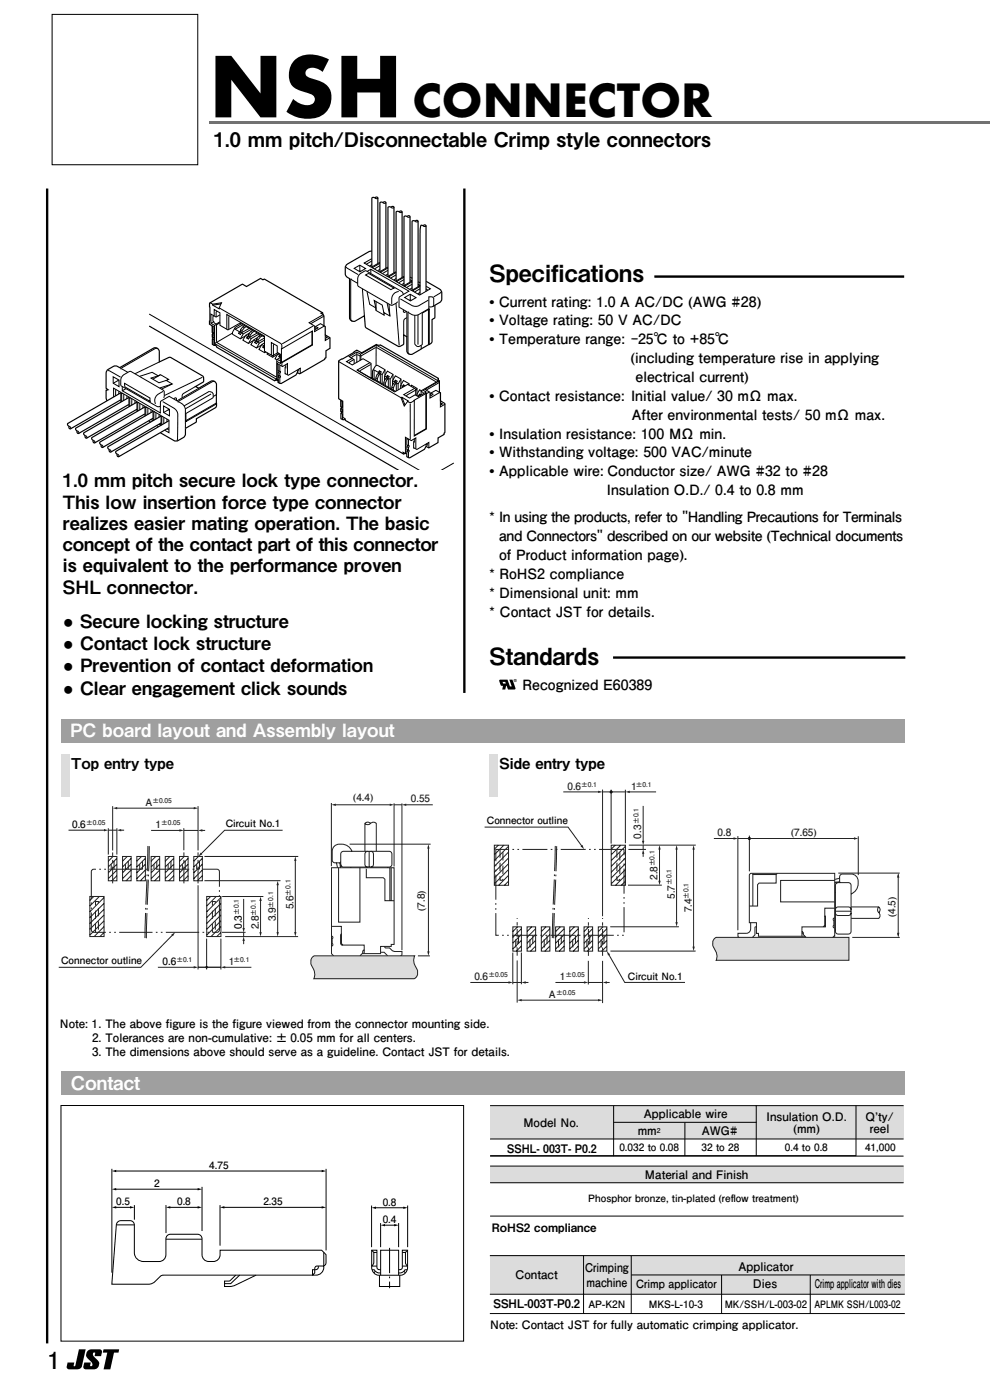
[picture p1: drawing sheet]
<svg xmlns="http://www.w3.org/2000/svg" width="210mm" height="297mm" viewBox="0 0 210 297" stroke-linecap="round" stroke-linejoin="round" font-family="sans-serif">
<path d="M210 25.7l.1 .6z" fill="#707070"/>
<g fill="none" stroke="#000" stroke-width=".21">
<path d="M12.9 234.5h85.4v50h-85.4zM23.7 248v22M24.5 248.4h43.9M24.5 252.3h17.6M24.5 256.1h3.2M24.7 259.8h3.8M28.5 255.7v3.1M35.2 255.7v5.9M36 256.1h6.1M42.9 251.8v9.4M46.7 255.7v8.6M47.4 256.1h21"/>
<path d="M69.2 248v17.3M78.8 255.7v8.9M79.6 256.2h6.1M80.7 259.5v5.1M81.5 259.9h2.3M84.6 259.5v5.1M86.5 255.7v8.9M35.2 262.9h7.6M50 270.5l-1.3 1.2-1.1 .1v1.1l2-.1 4.7-2.3M50.8 270.5l-1.9 1.8h-1.3M68.7 268.5a1.66 1.66 0 0 1-1.7 2h-32.3l-.7 .3a3.5 3.5 0 0 1-2.4 1.6h-7.9l1-12.6a.98 .98 0 0 1 .9-.8h2a.9 .9 0 0 1 .9 .8v5.9a1.92 1.92 0 0 0 2 1.9h3.2a1.44 1.44 0 0 0 1.5-1.4v-3.4a.96 .96 0 0 1 .9-1h5.8a.96 .96 0 0 1 1 1v3.4a1.42 1.42 0 0 0 1.4 1.4 1.88 1.88 0 0 0 2.3-1l.1-1.4h21.5l1 1v1.7a.71 .71 0 0 1-.8 .7l-1.4 .1-.2 .4v.9l-.5 .5v-1.1h.7a.58 .58 0 0 0 .5-.8M68.7 265.7v2.8"/>
<path d="M78.8 265.2l.5 .5M78.9 269.4h.5l.1 .2a1.29 1.29 0 0 0 1.2 .4M79.6 269.7l-.3 .3M80 265.7h-.7v2.3l-.5 .6h1.2M80.5 270.5v2.4h4.3v-2.4M80.7 269.4a.58 .58 0 0 1-.7-.5v-3.7h-1.2v3.7a1.64 1.64 0 0 0 1.5 1.6h4.7a1.59 1.59 0 0 0 1.5-1.6v-3.7h-1.2v3.7a.58 .58 0 0 1-.7 .5M80.7 270.5v-5.3h3.9v5.3M85.3 268.6h1.2M85.3 265.7h.7v2.3l.5 .6M85.7 269.7l.3 .3M86.4 269.4h-.5l-.1 .2a1.29 1.29 0 0 1-1.2 .4M86.5 265.2l-.5 .5"/>
</g>
<g fill="#000">
<path d="M23.7 248.4l1-.2v.5zM23.7 252.3l1-.3v.5zM23.7 256.1l1-.2v.5zM27.6 255.9l.9 .2-.9 .3zM35.2 256.1l.9-.2v.5zM41.9 255.9l.9 .2-.9 .3zM41.9 252l1 .3-1 .2zM46.7 256.1l.9-.2v.5zM68.2 248.2l1 .2-1 .3zM68.2 255.9l1 .2-1 .3zM78.8 256.2l.9-.2v.5zM80.7 259.9l1-.2v.5z"/>
<path d="M83.6 259.7l1 .2-1 .3zM85.5 256l1 .2-1 .3z"/>
</g>
<path d="M82.6 264.7v8.6" fill="none" stroke="#000" stroke-width=".21" stroke-dasharray="5.3 .7 .4 .7" stroke-linecap="butt"/>
<path d="M103.5 233.7h89v29.1h-89z" fill-rule="evenodd" fill="#fff"/>
<path d="M104 247.4h87.7v3.5h-87.7z" fill="#dcdcdc"/>
<path d="M104 258h87.7M104 250.9h87.7M104 247.4h87.7" fill="none" stroke="#000" stroke-width=".21"/>
<path d="M104 234.6h87.7v7h-87.7z" fill="#dcdcdc"/>
<path d="M104 234.6h87.7M130.2 234.6v10.7M130.2 238.1h30.3M145.3 238.1v7.2M160.4 234.5v10.8M181.6 234.6v10.7M104 245.3h87.7M104 241.6h87.7M104 245.2h77.6" fill="none" stroke="#000" stroke-width=".21"/>
<path d="M103.5 265.9h89v14.9h-89z" fill-rule="evenodd" fill="#fff"/>
<path d="M103.9 266.4h88v8.2h-88z" fill="#dcdcdc"/>
<path d="M103.9 266.4h88M103.9 274.6h88M103.9 278.7h88M123.8 266.4v12.3M133.9 270.5h58M133.9 266.4v12.3M153.1 270.5v8.2M171.9 270.5v8.2" fill="none" stroke="#000" stroke-width=".21"/>
<path d="M16.7 286.3h1.5l-.8 3.6a1 1 0 0 1-1.1 .6h-1.6a.5 .5 0 0 1-.6-.6l.2-.9h1.5l-.2 .8h.3zM18.7 286.5l.7-.2h1.7a.5 .5 0 0 1 .5 .6l-.2 .8h-1.3l.1-.7a.48 .48 0 0 0-.6 .3 .48 .48 0 0 0 .4 .6l.2 .2a1.24 1.24 0 0 1 .8 1.3 1.24 1.24 0 0 1-1.1 1.1h-1.7a.5 .5 0 0 1-.5-.6l.2-.9h1.4l-.2 .8a.48 .48 0 0 0 .6-.4 .48 .48 0 0 0-.4-.5l-.2-.3a1.27 1.27 0 0 1-.4-2.1zM22 286.3h3.3l-.2 .6h-.9l-.8 3.6h-1.4l.8-3.6h-1z" fill="#000"/>
<path d="M0 0h210v37h-210z" fill="#fff"/>
<path d="M44.3 25.7h165.7v.6h-165.7z" fill="#707070"/>
<g fill="none" stroke="#000" stroke-width=".25">
<path d="M78.9 53.3l-.7 .1-4.8 2.8a2.68 2.68 0 0 0-.1 2.2l.8 .7v8.2l.2 .5 .3 .3 .5 .1 2.2-1.2 .3 2.5 6.9 4h.4l.7-.5v-1.9l.7 .4v3.2l.4 .4 .3 .1 .6-.1 3.7-2.2 .3-.3v-4.8l.7-.5v-2.5l1.2-.8a2.71 2.71 0 0 0 .2-2.2l-.4-.4-2.9-1.7M80.2 55.9v-13.9l-.3-.2a.45 .45 0 0 1-.7 .1l-.3 .2v14.6M81.9 56.9v-13.9l-.3-.2a.45 .45 0 0 1-.7 .1l-.3 .2v14.5M82.9 44a.4 .4 0 0 0-.6 0v14.6M83 44l.3-.2 .3 .2v13.9M84.7 45a.4 .4 0 0 0-.7 0v14.6M84.7 45l.3-.2 .3 .1v14M87 59.8v-13.9l-.3-.1a.45 .45 0 0 1-.7 0l-.3 .2v14.6M88.1 46.9a.4 .4 0 0 0-.7 .1v14.6M88.1 46.9l.3-.2 .3 .2v14M89.7 47.9l-.4-.1-.2 1.2v13.6M89.8 47.9l.3-.2 .3 .2v13.9"/>
<path d="M31.6 69.2l52.6 30.4M44.5 68l-.1 .8 .6 .3M44.5 68.1v-3.8l6.9-4 .9 .5 3-1.7 .5 .3 .3-.2 12.3 7.1 .3 .7v2.1l.3 .2v1.7l1 .6v2.3l-.9 .5v1.5l-.3 .4-5.2 3-.5-.3-.3 .6-3.1 1.8-.3-.1-.4-.2v-.5l-.7 .2-12.3-7.1-.2-.5-.4 .1-.4-.2v-1.2l.2-.3-.2-.1v-.6l.2-.3-.2-.1v-1.3M75.1 74.7l.6-.4 1 .6 3.2-1.8 .2 .1h.6l12.3 7.1v.4l.2 .1v2.4l.2 .2v1.6l1 .7v6l-.2 .5-1.3 .7v1l-1.9 1.1-.6-.3-.4 .6-3.1 1.8h-.3l-.3-.2v-.7l-.7 .1-12.3-7.1-.1-.3-.3 .1-.6-.2v-1.1l.2-.3-.2-.1 .2-.9-.2-.1 .1-1.4M75.2 74.7l-3.4 1.9v8l.6 .3M22.7 85l-.2-.7v-1.5l.4-.1-.4-.3 .1-3.6a2.67 2.67 0 0 1 1.8-1.2l1 .4 7.1-4.1 .5-.1 .7 .5 .1 2.5 2.3-1 6.9 4 .2 .4v.8l-1.7 1 .7 .4 2.7-1.6 .6 .1 .3 .2 .1 .5v4.4l-.1 .4-4.1 2.4-.2 .8-2.2 1.3v1.4a2.7 2.7 0 0 1-1.8 1.3l-.6-.1-2.9-1.7M25.6 83.3l-11.2 6.5a.4 .4 0 0 0 .3 .6v.4l.3 .2 10.6-6.2M27.3 84.3l-11.2 6.5a.4 .4 0 0 0 .3 .6v.4l.3 .2 10.6-6.2M29 85.3l-11.2 6.5a.4 .4 0 0 0 .3 .6M29.1 86.8l-10.7 6.1-.3-.1v-.4M30.7 87.8l-10.6 6.2-.3-.2v-.4M30.7 86.3l-11.2 6.5a.4 .4 0 0 0 .3 .6"/>
<path d="M32.5 87.3l-11.3 6.5a.4 .4 0 0 0 .3 .6M32.5 88.7l-10.7 6.2-.3-.1v-.4M34.2 88.3l-11.3 6.5a.4 .4 0 0 0 .3 .6v.4l.3 .1 10.7-6.2M35.8 89.2l-11.2 6.5a.4 .4 0 0 0 .3 .6v.4l.3 .2 10.6-6.2M86.4 94.4v.3M86.4 95.4v.2"/>
</g>
<g fill="none" stroke="#000" stroke-width=".21">
<path d="M11.1 3.1h30.8v31.8h-30.8zM73.4 56.6l.3 .3 2.3 1.4M75.1 56.9l1.2-.6 1.2 .7-1.1 .7zM76.2 57.5l.1-.1 .2 .1M76.3 56.3v1.1M77.5 58.3l.7-.3 5.4 3.1-.7 .3zM77.9 57.6l.8-.5 8 4.7-1.9 1.1-.2 .3v2l1.7 .9v5.4M78.7 57.1v.9M78.9 55.4l-1.2 .7M78.9 54.9l-1.6 .9 1.5 .9 1.8-1M78.9 56.1l-.5 .3M80.2 42l-.3 .2-.4-.2"/>
<path d="M80.6 55.9l-1.6 .9 1.5 .9 1.8-1M80.6 56.4l-1.2 .7M80.6 57.1l-.5 .3M81.9 43l-.3 .2-.4-.2M82.3 57.3l-1.2 .7M82.3 56.9l-1.6 .9 1.5 .9 1.8-1.1M82.3 58.1l-.5 .3M83.6 44l-.3 .1-.4-.1M84 57.8l-1.6 1 1.5 .8 1.8-1M84 58.3l-1.1 .7M84 59.1l-.5 .3M85.3 45l-.3 .1-.3-.1"/>
<path d="M85.7 59.3l-1.2 .7M85.7 58.8l-1.6 1 1.5 .8 1.8-1-.4-.2M87 46l-.3 .1-.4-.1M87 58.8l.4 .2M87.4 59.8l-1.6 .9 1.5 .9 1.8-1-.4-.2 .4 .2M88.7 46.9l-.3 .2-.3-.2M88.7 59.8l.4 .2M90.4 47.9l-.3 .2-.4-.2M22.9 78.6l.4 .1 2.3 1.3M24 79.9l1.3 .7-.1 1.4-1.2-.7zM25.5 78.2l1.6 .8M29.6 79.8l2.7-.8 1.3 .7 .4-.2 1.8 1-.5 .2 1.2 .8-2.2 1"/>
<path d="M31.6 66.6l57 33M33.5 74l-.2-.1-.5 .1-7.2 4.2M33.6 79.7l-1.6 .5 1.7 1 1.6-.5M33.8 76.8l-5.2 2.5M34 79.5l-1.6 .9M44.5 64.3l.6 .2 1.9-.3-.5 1.3-1.4-.8v-.2M44.9 69.1l.5 .3v3.6l.4 .2M45 69.2v1.3l.4 .2M45 70.9l.4 .2M45 71.9l.4 .2M45.2 70.6l-.2 .9 .4 .2M45.4 68.2l-.7 .4"/>
<path d="M45.4 67l-.2 .3v.7l.7 .9v3.4l.3 .5 12.3 7.1h.2M45.4 69.4v1.3M45.4 67v-1.3l1.3 .7v2.6l1.7 1 2.7-1.6M45.4 71.1v.6M45.5 72l-.1 1.2M45.8 68.8l-.3 .2M46 66l-.2 .3v.9M46.1 72.5l-.6 .4M46.5 65.3l13 7.6 .3 .3v.8M46.6 68.5l-.7 .4M46.6 68.3l-.7 .4M46.6 66.8l-.8 .5-1.1-.7v2l.8 .4v3.9l13.2 7.6v-4.2l.8-.5"/>
<path d="M46.9 64.5l-1.8 .2M48.1 69.9v-3.2l8 4.6v3.2l1.7 1 1.1-.7M48.7 67.1l-.2 .2v2.5M49.3 70.7l-3.2 1.8M49.8 69.6l.1 .3 .9 .5M50.9 68.5l.4 .3 .2-.1v.2l.7 .4 .1-.1M51 68.5v.1M51.1 70l.2 .1M51.1 70.4l-.5 .3M51.2 68.7l-1.3 .8-.6 1.3 1.7 1.1 1-.6M51.2 70.6l.4 .2M51.5 68.9l-1.6 .9"/>
<path d="M51.6 69.4l.2 .1M51.9 69.1l-.9 .9v.3l.3 .2M51.9 68.9v.2M52.1 71.1l.4 .3M52.2 69.3l-.8 .8-.1 .4M52.3 69.2v.2l.7 .4 .2-.1M52.7 69.4v.1M52.8 71l.2 .1M52.8 71.4l-.5 .3M52.9 69.7l-1.7 .9-.2 .4-.4-.3 .4-.4M52.9 71.6l.4 .2M52.9 70.7l-.8 .4-.6 1.1 1.2 .7 1-.6"/>
<path d="M53.2 69.7v.2l.7 .4 .2-.1M53.2 69.9l-1.6 .9-.6 1.1M53.3 70.3l.2 .2M53.6 70.1l-.9 .8v.4l.3 .2M53.6 69.9v.2M53.8 72.1l.4 .2M53.9 70.3l-.8 .8-.1 .4M54.1 70.1v.2l.6 .4h.2M54.4 70.3v.2M54.5 71.9l.2 .2M54.5 72.4l-.5 .3M54.6 70.6l-1.7 1-.2 .3-.4-.2 .4-.4"/>
<path d="M54.6 72.6l.4 .2M54.6 71.6l-.8 .5-.6 1 1.2 .7 1-.6M54.9 70.6v.2l.7 .4h.2M54.9 70.9l-1.6 .9-.6 1.1M55 71.3l.2 .1M55.3 71.1l-.9 .8v.4l.3 .2M55.3 70.9v.1M55.5 73.1l.4 .2M55.6 71.3l-.8 .7-.1 .4M55.8 71.1v.2l.3 .2M56.1 72.2l-1.1 .6-.6 1M56.1 73.2l-.4 .5 .4 .2"/>
<path d="M56.1 73.5l-.4 .2M56.1 72.8l-.6 .3-.6 1 1.2 .7 .3-.1M56.1 71.7l-1.5 .9-.2 .3-.4-.2 .4-.5M56.3 74.6l-.2 .2M56.8 74.9l-.2 .2 1.2 .7 1-.6M57.6 75.3v-2.6l1.2 .7v1.3l.7 .5v1.9l-.8-.4M58.1 75.3l-.3 .5M58.2 73l-.2 .3v2M58.8 76.3l.7 .1M58.9 75.1l.4 .2M59 77.3v1.3l.5 .3-.1 .3v.6M59 79l.3 .2"/>
<path d="M59 80l.3 .2M59.1 79.6v.3M59.1 75l-.8 1.1 .4 .2M59.2 78.7l-.2 .9 .5 .3-.1 .3v1.1M59.2 79.7l-.2 .3v1.1M59.4 77.5v1.3M59.5 75.5l-.4 .1M59.5 75.2l-.4 .4 .4 .3M59.8 77l-.1-3.1 6.6-3.7v3l-6.5 3.7v.8M60.5 79.2l.6 .4 2.6-1.5-.1 1.2M60.6 77.7l-.1 .3v1.2l.1 .1M60.6 77.4v.8"/>
<path d="M61 79.5v-2.4l-1.1 .7-1.1-.7v3.5M63.4 78.4l-.2 .2-.1 .4M63.4 78.3v.5M66.2 70.3v2.8l-6.5 3.8M66.2 73.2h.1M66.5 69.1l-6.6 3.8M66.8 69.5l.3 .2M67 69.3l.4 .3-.6 .4M68.4 66.4h-.3l.4 .3M68.6 66.7l-3 1.8 1.2 .7v1.1l2-1.1M68.7 67.1l-2.8 1.6M68.8 69.1l-.8-.4-1 .6-.2 .3"/>
<path d="M69 71v1.2l1-.5M69 71.3l.4 .3-.4 .2M71.8 76.6l13.3 7.8 .6 1.7 .9-1-1.3-.8-.2 .1M74.6 76l.1-.3 .7-.4 1.2 .2 2.9-1.7h.5l12.3 7.1 .1 .2M74.7 76l-1.2 .7 1.2 .7 2.3-1.3 1.7 1v3.1M75.1 76.3l-.9 .5-.1 .2M75.1 77.2v-.9l-1.1-.6 1.7-1 .8 .4 3.3-1.9 13.2 7.6-3.6 2.1-.1 .9M75.7 75.5v1.4M75.7 74.7v.7M75.8 78.6l3.6 2M75.9 60.1l-1.5-1v8.5l.1 .4 .2 .1M76.4 75.5v1"/>
<path d="M76.5 75.1v.4M76.6 75.5v.9M76.9 61.3l.4 5.7M77.8 61.8l.6 2.8 1.3 .7 .1 .6 1.7 1-.1-.6 1.3 .7-.2-2.5M78.5 76.9l-2.7 1.6 7.9 4.6 2.8-1.6 1.7 1v1.3M78.7 77.3l-2.2 1.3-.2 .2M79.1 78.5h.3l.9 .5M79.4 78.5v1.9M79.7 65.3l-.3-1.6 1.7 1 .3 1.6M79.8 64v1.8M79.8 73.9v3.7M79.8 73.3v.5"/>
<path d="M80.1 79.4l.2 .2M80.3 79.2l.2-.5 .4 .2-.2 .3v1.9M80.5 78.7v.6M80.6 79.4l-.3 .3-.3 1.1M80.7 79.4l-.4-.2-.3 .2-.3 1.2M80.7 79.2l.4 .3M81.6 79.8l.4 .2M81.7 78.4l-.6 1.1v1.8M81.7 79.6v-1.2l-1.8-.9-.9 1.2v1.5M82.1 64.3l.6 2.7M82.2 79.7v.6M83.4 79.4l-.6 1.1v1.8"/>
<path d="M84 64.4l.7 8.9M84.6 61.8a1.6 1.6 0 0 0-1.5 1.6v1.2M84.9 63.4l2.4 1.4a1.7 1.7 0 0 0 1.5 .1l2.1-1.2M85.5 62.5l-.3-.6-7.5-4.4a2.2 2.2 0 0 0-1.8 1.3v1.6l.2 .4 6.9 4 1-.5 .3-.3M85.6 65.7l.1 .6 .4-.3M85.7 60.1l-.5 .3M85.8 63.1l1.2-.7 1.3 .7-1.2 .7zM86.3 67.4a.87 .87 0 0 0-.7 .8v2.9M86.9 63.7l.1-.1 .2 .1M87 62.4v1.2M87.4 60.3l-1.2 .7M87.4 61.1l-.5 .3"/>
<path d="M88.7 66.8v6.3M89.1 61.3l-1.2 .7M89.1 62l-.5 .3M89.4 73.3l-.1 .7M89.6 66.3l-.1 6.8a.9 .9 0 0 1-1.5 0v-6.2M89.6 66.4l1.5-.8-.1 7.5M90.4 60.7l.9 .6-2.3 1.3-1.5-.9 1.6-.9M90.4 61.3l.4 .2M90.9 65.7v7.4M91.8 65l.2-.3-.1-1.5-.4-.2h-.5v2.5l-2.2 1.2a1.89 1.89 0 0 1-2.2-.6l-.1 8.5 .3 .5M92.3 64.8l-.6 .3h-.7M93.6 61.9l-1.6 1.1"/>
<path d="M14.7 90.4l.3 .2v.4M16.4 91.4l.3 .2v.4M18.1 92.4l.3 .2v.3M19.8 93.4l.3 .2v.4M21.5 94.4l.3 .2v.3M23.2 95.4l.3 .2v.3M24.1 84.2v-1.8l1.5 .8v2.1M24.5 82.6v1.4M24.9 96.3l.3 .3v.3M25 80.7l-1 .6M25 80.5v.2l.2 .1M25.2 83v.6"/>
<path d="M25.8 85.2v-1.9l1.5 .9v2.1M25.9 82v.9l8.1 4.7v-2.3l.2-.3 1.7-.9 1.6 .9 4.7-2.6M26.3 83.6l-.1 1.3M26.4 81.3l5.4 3.1 .1 .8-5.4-3.1zM26.7 82.5l-.8 .4M26.9 84v.6M27.5 86.2v-1.9l1.6 .9v2.1M28 84.6l-.1 1.3M28.6 85v.6M29.2 87.2v-1.9l1.6 .9v2.1M29.7 85.6l-.1 1.3M30.3 86v.6"/>
<path d="M30.9 88.2v-1.9l1.6 .9v2l-.5-.2M31.4 86.6v1.3M31.5 89.3l.5 .2M32 86.9v.6M32.6 89.1v-1.8l1.6 .9v2M33.1 87.5v1.4M33.2 90.3l.5 .2M33.7 90l.5 .2M33.7 87.9v.6M33.8 90l.4 .2M34.3 90.1v-1.8l1.6 .8-.1 2.7-.9-.5M34.5 85.2l2.4 1.4a1.7 1.7 0 0 1 .8 1.3l-.2 5.5"/>
<path d="M34.6 83a2.28 2.28 0 0 0-1.8 1.9l.2 .8M34.7 86.1l1.2 .7v1.4l-1.2-.7zM34.7 84.4l.2-.4-.2-1.2-6.9-4h-.4a2.26 2.26 0 0 0-1.7 3l7.6 4.4h.7M34.8 88.5l-.1 1.4M35.4 88.9v.6M35.4 91l.4 .2M35.7 86.9l-1 .6M35.7 86.7v.2l.2 .1M36.5 81.5l-2.6 .8M36.8 84.6l.6-.1v.4M37.7 85.3h.4a1.97 1.97 0 0 1 1.2 1.6v4M41.5 82l-2.5 1.4a.87 .87 0 0 0-.4 1"/>
<path d="M42.9 80l-8 3.9M44.4 83l-5.3 3.1M44.4 83a.89 .89 0 0 1 .8 .5 .89 .89 0 0 1-.1 .9l-5.7 3.4M44.8 83.6l-5.5 3.1M45.6 81h-.6l-7.3 4.2M45.9 85.5l-6.4 3.7M45.9 83.7l-.7 .4M45.9 85.6l-6.5 3.8v-1.7M58.6 80.6l-.4 .1M59 80.5h-.2M72.3 86.7l.3 .2M72.3 87.7l.3 .2"/>
<path d="M72.3 85l.4 .2v1.3M72.4 84.9l-.1 1.4 .4 .2M72.4 84.9l.3 .2v3.4l.5 .4M72.5 86.4l-.2 .9 .4 .2M72.7 86.8v.7M72.7 87.8v1.2M78.7 80l.4 .3 .1 .2 .1-.1 .7 .4v.1M78.8 80.1h-.1M79.7 80.6l-.2 .1M79.8 80.2l.2 .1M80 81l.2-.1 .6 .4 .1 .1M80.5 81.1l-.2 .1"/>
<path d="M80.9 81.5l.1-.1 .7 .4v.1M81.5 81.2l.2 .1M81.7 81.9l.2-.1 .6 .5 .1 .1M81.8 80.4l.2 .2M82 80.2l.2-.5 .4 .2-.2 .3v1.9M82.2 82.1l-.2 .1M82.3 80.4l-.3 .3-.3 1.1M82.4 80.4l-.4-.2-.3 .2-.3 1.2-.2 .1M82.4 80.2l.4 .3M82.6 82.4l.1-.1 .7 .4v.2M83.2 82.2l.2 .1M83.3 80.8l.4 .2"/>
<path d="M83.4 80.6v-1.2l-1.2-.7-.6 1.1v.9M83.4 82.9l.2-.1 .3 .2M83.5 81.4l.2 .1M83.7 81.2l.2-.6 .4 .3-.2 .3v1.8M83.9 80.6v.7M84 81.4l-.3 .3-.3 1M84 81.4l-.3-.2-.3 .2-.3 1.1-.2 .2M84.1 81.2l.3 .2M85 81.8l.4 .2M85.1 80.4l-.6 1.1v1.2M85.1 81.6v-1.2l-1.2-.7-.6 1.1v.9M85.3 84.3l.6 1.6"/>
<path d="M85.6 81.6v.5M85.9 96.2l-.4-.3 .1 .4M85.9 81.8l-.3-.2-.2 .6M86.3 94.8l.3 .1M86.3 95.8l.3 .1M86.3 93.1l.3 .1M86.4 93l-.1 1.4 .5 .2-.2 .3v.6M86.5 94.5l-.2 .8 .5 .3-.2 .3v1.2M86.5 95.4l-.2 .8M86.7 93.2l-.1 1.4M86.8 81.7v-.3l-1.2-.7-.6 1.1v.6M86.8 81.4l-.2 .2"/>
<path d="M87 85.6v7.6M87.1 81.9l.2-.2 1.2 .7v1.2M87.8 95l.6 .3 2.6-1.4v1.1M87.9 93.5l-.2 .3v1.2l.2 .1M87.9 85l-.7 .4-.7-.2M87.9 93.1v.8M87.9 82.4l-2.3 1.3 1.3 .7 1.1-.6 .7 .3 1.7-.9-.7-.5M88.2 82.8l-1.8 1-.2 .3M88.2 95.2v-2.3l-1 .6-1.2-.7v3.4M88.4 83.7l.4 .2M88.5 82.4l-.3 .5M89 83.6v.4"/>
<path d="M89.3 83l.5 .5M89.4 83.8l-.4-.2-.2 .5M89.4 82.9l-.4-.2-.6 1.3M90.3 83.5v7.5l-2.4 1.4M90.4 91h.1M90.6 94.1v.5M90.6 94.2l-.2 .2v.3M91.1 83.2l-.7 .3v7.5l-2.5 1.5-.1-7.6 2.7-1.4M91.2 83.7l.2-.3 1.1-.6 .9 .6v2.9l1-.6M91.2 83.7l.3 .1M91.4 83.4l.5 .2-.7 .4M92.9 80.3l.1 .4"/>
<path d="M93.1 80.9l.1 .2-2.8 1.7M93.2 80.8l-3.1 1.8 1.1 .6v1.3l2-1.2M93.4 85.5l.4 .2-.4 .2M96.3 98.2l-2.3 1.4"/>
</g>
<path d="M10 40v245M98.5 40v107" fill="none" stroke="#000" stroke-width=".5"/>
<path d="M103.5 46h88.5v101h-88.5z" fill-rule="evenodd" fill="#fff"/>
<g fill="none" stroke="#1f1f1f" stroke-width=".21">
<path d="M23 175.7v5.6M23.9 171v9.4M24.8 175.7v5.6M39 175.7v4.7M42 171v9.4M60 176.1h-12.3l-5.1 5.1M70.3 170.4v13.4M74.2 179.1h17.1M77.4 174.7a.86 .86 0 0 0 1.4-.1l.5-.2 .5 .3v5.9M77.4 174.7v5.9M78.6 174.7l-.6-.3-.6 .3M83.6 170.4v13.4"/>
<path d="M85.3 170.4v31.2M104.9 179.3h3v8.5h-3zM105.7 179.3l-.8 .8M106.9 179.3l-2 2M107.9 179.5l-3 3.1M127.8 167.5v26.9M129.6 167.5v11.5M129.7 179.3h3v8.5h-3zM130.5 179.3l-.8 .8M131.7 179.3l-2 2M132.7 179.5l-3 3.1M132.7 167.5v11.4"/>
<path d="M133.4 179.3h14.2M156.5 177.4v19.9M159 177.3v7.5M182.1 177.4v8.3M19.1 190.2h3v8.5h-3zM19.9 190.2l-.8 .8M21.1 190.2l-2 2M22.1 197.8l-.9 .9M22.1 196.6l-2.1 2.1M22.1 195.4l-3 3M22.1 194.1l-3 3M22.1 192.9l-3 3"/>
<path d="M22.1 190.4l-3 3M22.1 191.6l-3 3.1M23 181.7h1.8v5.2h-1.8zM24 181.7l-1 1M24.8 185.8l-1.1 1.1M24.8 184.6l-1.8 1.8M24.8 183.3l-1.8 1.9M24.8 182.1l-1.8 1.8M26 181.7h1.8v5.2h-1.8zM27 181.7l-1 1M27.8 183.3l-1.8 1.9M27.8 185.8l-1.1 1.1"/>
<path d="M27.8 184.6l-1.8 1.8M27.8 182.1l-1.8 1.8M29 181.7h1.8v5.2h-1.8zM30 181.7l-1 1M30.8 185.8l-1 1.1M30.8 184.6l-1.8 1.8M30.8 183.3l-1.8 1.9M30.8 182.1l-1.8 1.8M32.1 181.7h1.8v5.2h-1.8zM33 181.7l-.9 1M33.9 185.8l-1.1 1.1M33.9 184.6l-1.8 1.8"/>
<path d="M33.9 183.3l-1.8 1.9M33.9 182.1l-1.8 1.8M35.1 181.7h1.8v5.2h-1.8zM36 181.7l-1 1M36.9 185.8l-1.1 1.1M36.9 184.6l-1.9 1.8M36.9 183.3l-1.9 1.9M36.9 182.1l-1.9 1.8M38.1 181.7h1.8v5.2h-1.8zM39.1 181.7l-1 1M39.9 185.8l-1.1 1.1M39.9 184.6l-1.8 1.8"/>
<path d="M39.9 183.3l-1.8 1.9M39.9 182.1l-1.8 1.8M41.1 181.7h1.8v5.2h-1.8zM42 187.8v17.9M42.1 181.7l-1 1M42.9 185.8l-1.1 1.1M42.9 184.6l-1.8 1.8M42.9 183.3l-1.8 1.9M42.9 182.1l-1.8 1.8M43.4 181.7h19.9M43.4 186.8h16.1M43.8 199.1v6.6"/>
<path d="M43.9 190.2h3v8.5h-3zM44.7 190.2l-.8 .8M45.9 190.2l-2 2M46.9 197.8l-.9 .9M46.9 196.6l-2.1 2.1M46.9 195.4l-3 3M46.9 194.1l-3 3M46.9 192.9l-3 3M46.9 190.4l-3 3M46.9 191.6l-3 3.1M46.9 199.1v6.6M47.1 197.8h5"/>
<path d="M47.1 190.2h8.8M47.8 198.7h15.4M70.3 198.5l.3 .4-.1 .3v.9l.1 .3-.3 .4M70.3 196.5h2.1v3.7l.3 .3M71.4 183l.2 1.1M71.8 184.1v11.5h4.5v-11.5M72.1 183l.1 1.1M72.3 183.4v.6M72.4 198.2l-.1 .2v1.8l.1 .2 4.9 .1v1.8M72.4 180.8l.5-.2h9.7a.58 .58 0 0 1 .5 .6v2.2a.58 .58 0 0 1-.5 .5h-9.7a.58 .58 0 0 1-.6-.5v-2.2zM74.4 183.9v.2M74.7 180.6a2.45 2.45 0 0 0-3.9-.9 4.5 4.5 0 0 0-.3 3l.6 .3h1l.2-.1"/>
<path d="M77.7 184.3v1.9h3.6l.3 .3v4.6h2M78 180.6a.58 .58 0 0 0-.6 .6v2.2a.58 .58 0 0 0 .6 .5M78.3 180.6v3.3M78.6 180.6a.58 .58 0 0 1 .6 .6v2.2a.58 .58 0 0 1-.6 .5M82.2 183.9v.2M82.7 184.1v7M83 184.1v7M107.9 186.9l-.9 .9M107.9 185.7l-2.1 2.1M107.9 184.5l-3 3M107.9 183.2l-3 3.1M107.9 182l-3 3"/>
<path d="M107.9 180.8l-3 3M108.8 196.6h1.8v5.2h-1.8zM109.8 196.6l-1 1M110.6 199.5l-1.8 1.8M110.6 198.3l-1.8 1.8M110.6 197l-1.8 1.8M111.8 196.6h1.8v5.2h-1.8zM112.8 196.6l-1 1M113.6 199.5l-1.8 1.8M113.6 198.3l-1.8 1.8M113.6 197l-1.8 1.8M114.8 196.6h1.8v5.2h-1.8z"/>
<path d="M115.8 196.6l-1 1M116.6 199.5l-1.8 1.8M116.6 198.3l-1.8 1.8M116.6 197l-1.8 1.8M117.9 196.6h1.8v5.2h-1.8zM118.8 196.6l-.9 1M119.7 199.5l-1.8 1.8M119.7 198.3l-1.8 1.8M119.7 197l-1.8 1.8M120.9 196.6h1.8v5.2h-1.8zM121.8 196.6l-.9 1M122.7 199.5l-1.8 1.8"/>
<path d="M122.7 198.3l-1.8 1.8M122.7 197l-1.8 1.8M123.9 196.6h1.8v5.2h-1.8zM124.9 196.6l-1 1M125.7 199.5l-1.8 1.8M125.7 198.3l-1.8 1.8M125.7 197l-1.8 1.8M126.9 196.6h1.8v5.2h-1.8zM127.9 196.6l-1 1M128.7 199.5l-1.8 1.8M128.7 198.3l-1.8 1.8M128.7 197l-1.8 1.8"/>
<path d="M129.5 196.6h14.5M132.7 186.9l-.9 .9M132.7 185.7l-2.1 2.1M132.7 184.5l-3 3M132.7 183.2l-3 3.1M132.7 182l-3 3M132.7 180.8l-3 3M133.2 187.8h7.2M133.3 180.2h3.7M160.5 196.6l-.4 .2v1.5l-.5 .6M164.6 185.5v1.8h-3.6l-.3 .4v4.5h-1.8M170.1 197.7l.2 .1 .1 .5 .6 .5"/>
<path d="M175 194.3l.1 .2v2.1h-5v2M176.9 198.6h.2v-13.3h-17.9l-.3 .4v10h1.6v2.3h.4v.6h9.8M177 194.7l-.3 .3 .2 .3v1l-.2 .3 .3 .3M177.1 192.7h-2.1v3.6l-.4 .3M177.1 186.8h-11.5v4.5h11.5M177.1 197.3h.1M177.1 189.3h.1M177.1 187.2h.7M177.2 193.6a.58 .58 0 0 0 .6 .6h2.2a.58 .58 0 0 0 .5-.6M177.2 193a.58 .58 0 0 1 .6-.6h2.2a.58 .58 0 0 1 .5 .6M177.2 193.3h3.3M177.4 187.4l.4-.2h2.2a.58 .58 0 0 1 .5 .6v9.8a.58 .58 0 0 1-.5 .6h-2.2a.58 .58 0 0 1-.6-.6v-9.8z"/>
<path d="M177.8 185.2h13M178.1 187.1l-1 .1M178.1 186.3l-1 .3M178.3 187.2l-.2-.1v-1.1a.6 .6 0 0 1 .6-.6h1.8a1.61 1.61 0 0 1 1.5 2.1 2.33 2.33 0 0 1-1.5 2.1M180.5 192.4h5.9M180.8 198.9h10.1M186.4 192.4a.87 .87 0 0 0 .1 1.4l.2 .5-.3 .5h-5.9M186.4 192.4l.3 .6-.3 .6M42 205.2h4.9M76.8 202.3h3.9v-1.5h2.3v-.4h.6v-16.3h-13.3v18.2l.5 .5M77.3 201.6l-.3 .1-.1 .5-.5 .6M80.7 202h.8l.7 .8"/>
<path d="M81.6 200.8l.2 .3h.8a1.47 1.47 0 0 0 1.2 .8h1.5l-.1 .7-.3 .2M88.6 202.8h2.6M108.8 202.1v6.7M109.7 203.8v8.9M110.6 200.7l-1.1 1.1M110.6 202.1v6.7M113.6 200.7l-1.1 1.1M116.6 200.7l-1 1.1M119.7 200.7l-1.1 1.1M122.7 200.7l-1.1 1.1M124.8 203.8v5M125.7 200.7l-1.1 1.1"/>
<path d="M127.8 203.8v9M128.7 200.7l-1.1 1.1M129.5 201.8h18.1"/>
</g>
<path d="M31.4 179.5l-.6 20.1M31.7 179.5l-.7 20.1M117.8 179.5l-.6 20M118.1 179.5l-.6 20.1" fill="none" stroke="#1f1f1f" stroke-width=".21" stroke-dasharray="5.3 .7 .4 .7" stroke-linecap="butt"/>
<g fill="none" stroke="#1f1f1f" stroke-width=".21" stroke-dasharray="1.8 1.1" stroke-linecap="butt">
<path d="M20.3 197.8v-6.5h.6v6.5M24.2 184.4v-1.6h-.6v1.6M27.2 184.4v-1.6h-.6v1.6M30.2 184.4v-1.6h-.6v1.6M33.3 184.4v-1.6h-.6v1.6M36.3 184.4v-1.6h-.6v1.6M39.3 184.4v-1.6h-.6v1.6M42.3 184.4v-1.6h-.6v1.6M45.1 197.8v-6.5h.6v6.5M106.1 180.2v6.5h.6v-6.5M110 198.5v2.4h-.6v-2.4M113 198.5v2.4h-.6v-2.4"/>
<path d="M116 198.5v2.4h-.6v-2.4M119.1 198.5v2.4h-.6v-2.4M122.1 198.5v2.4h-.6v-2.4M125.1 198.5v2.4h-.6v-2.4M128.1 198.5v2.4h-.6v-2.4M130.9 180.2v6.5h.6v-6.5"/>
</g>
<path d="M109.7 202.7v-7.9M124.8 202.8v-8M127.8 202.8v-8" fill="none" stroke="#1f1f1f" stroke-width=".21" stroke-dasharray="1.8 .7 .7 .7" stroke-linecap="butt"/>
<path d="M105.2 180.2h27.2v18.2h-27.2z" fill="none" stroke="#1f1f1f" stroke-width=".21" stroke-dasharray="5.3 .7 .4 .7 .4 .7" stroke-linecap="butt"/>
<path d="M23.9 187.4v-6.6M39 187.4v-6.6M42 187.4v-6.6" fill="none" stroke="#1f1f1f" stroke-width=".21" stroke-dasharray="3.5 .7 .7 .7" stroke-linecap="butt"/>
<path d="M19.6 184.5h26.7l.2 .4v12.6l-.5 .3-26.4-.1-.2-.4v-12.4z" fill="none" stroke="#1f1f1f" stroke-width=".21" stroke-dasharray="7.1 .7 .4 .7 .4 .7" stroke-linecap="butt"/>
<path d="M42.6 180.9l.3 .3-.8 .5z" fill="#1f1f1f"/>
<path d="M129.1 202.4l3.4 6h12.8" fill="none" stroke="#1f1f1f" stroke-width=".21"/>
<path d="M128.7 201.8l.7 .7-.4 .2z" fill="#1f1f1f"/>
<path d="M36.6 198.3l-6.7 6.9h-17.4M159.2 195.7v1.3a.94 .94 0 0 1-.9 1h-1.8l.1 .7 .3 .2M159.7 185.3v6.9M164.9 185.3l-.3 .2h-4.9M170.1 198h.3M177 198.5l-.3 .4" fill="none" stroke="#1f1f1f" stroke-width=".21"/>
<g fill="#1f1f1f">
<path d="M36.3 198.3l.9-.5-.5 .8z"/>
<path d="M190.5 185.3l.2 .7h-.3z"/>
<path d="M190.4 198.1h.3l-.2 .7z"/>
</g>
<g fill="#000">
<circle cx="129.6" cy="168" r=".33"/>
<circle cx="159" cy="177.9" r=".33"/>
<circle cx="43.8" cy="205.2" r=".27"/>
</g>
<path d="M66.2 203.2l.5-.4h21.3l-.1 .1a3.2 3.2 0 0 0 .7 3 1.45 1.45 0 0 1-.7 1.7h-21.3v-.1a3.3 3.3 0 0 0-.6-3v-.9z" fill="#dcdcdc"/>
<path d="M66.2 203.2l.5-.4h21.3l-.1 .1a3.2 3.2 0 0 0 .7 3 1.45 1.45 0 0 1-.7 1.7h-21.3v-.1a3.3 3.3 0 0 0-.6-3v-.9z" fill="none" stroke="#1f1f1f" stroke-width=".21"/>
<path d="M151.4 199.3l.5-.4h28.2v4.8h-28.2l.1-.1a2.16 2.16 0 0 0-.3-2 2.05 2.05 0 0 1-.3-2.3z" fill="#dcdcdc"/>
<path d="M24.7 171.4h16.6M151.4 199.3l.5-.4h28.2v4.8h-28.2l.1-.1a2.16 2.16 0 0 0-.3-2 2.05 2.05 0 0 1-.3-2.3z" fill="none" stroke="#1f1f1f" stroke-width=".21"/>
<g fill="#1f1f1f">
<path d="M23.9 171.4l1-.2v.5z"/>
<path d="M41.1 171.2l.9 .2-.9 .3z"/>
</g>
<path d="M25.5 176.1h.8" fill="none" stroke="#1f1f1f" stroke-width=".21"/>
<path d="M24.8 176.1l.9-.2v.5z" fill="#1f1f1f"/>
<path d="M14.5 176.1h7.7M23 176.1h1.8" fill="none" stroke="#1f1f1f" stroke-width=".21"/>
<path d="M22.1 175.9l.9 .2-.9 .3z" fill="#1f1f1f"/>
<path d="M33.5 205.2h7.8" fill="none" stroke="#1f1f1f" stroke-width=".21"/>
<path d="M41.1 205l.9 .2-.9 .3z" fill="#1f1f1f"/>
<path d="M42 205.2h4.9M47.6 205.2h5.7" fill="none" stroke="#1f1f1f" stroke-width=".21"/>
<path d="M46.9 205.2l.9-.2v.5z" fill="#1f1f1f"/>
<path d="M51.7 190.7v6.4" fill="none" stroke="#1f1f1f" stroke-width=".21"/>
<path d="M51.4 196.9h.5l-.2 .9z" fill="#1f1f1f"/>
<path d="M51.7 197.8v.9M51.7 199.4v.9" fill="none" stroke="#1f1f1f" stroke-width=".21"/>
<path d="M51.7 198.7l.2 .9h-.5z" fill="#1f1f1f"/>
<path d="M55.3 191v6.9" fill="none" stroke="#1f1f1f" stroke-width=".21"/>
<g fill="#1f1f1f">
<path d="M55.3 190.2l.2 .9h-.5z"/>
<path d="M55 197.7h.5l-.2 1z"/>
</g>
<path d="M58.9 187.6v10.3" fill="none" stroke="#1f1f1f" stroke-width=".21"/>
<g fill="#1f1f1f">
<path d="M58.9 186.9l.2 .9h-.4z"/>
<path d="M58.7 197.7h.4l-.2 1z"/>
</g>
<path d="M62.6 182.5v15.4" fill="none" stroke="#1f1f1f" stroke-width=".21"/>
<g fill="#1f1f1f">
<path d="M62.6 181.7l.3 .9h-.5z"/>
<path d="M62.4 197.7h.5l-.3 1z"/>
</g>
<path d="M42.8 176.2h.7" fill="none" stroke="#1f1f1f" stroke-width=".21"/>
<path d="M42 176.2l.9-.3v.5z" fill="#1f1f1f"/>
<path d="M32.1 176.2h6.1M39 176.2h3" fill="none" stroke="#1f1f1f" stroke-width=".21"/>
<path d="M38.1 175.9l.9 .3-.9 .2z" fill="#1f1f1f"/>
<path d="M86 170.7h5.8" fill="none" stroke="#1f1f1f" stroke-width=".21"/>
<path d="M85.3 170.7l.9-.2v.5z" fill="#1f1f1f"/>
<path d="M71.1 170.7h11.7M83.6 170.7h1.7" fill="none" stroke="#1f1f1f" stroke-width=".21"/>
<g fill="#1f1f1f">
<path d="M70.3 170.7l.9-.2v.5z"/>
<path d="M82.7 170.5l.9 .2-.9 .3z"/>
</g>
<path d="M90.9 179.9v22.1" fill="none" stroke="#1f1f1f" stroke-width=".21"/>
<g fill="#1f1f1f">
<path d="M90.9 179.1l.2 .9h-.5z"/>
<path d="M90.6 201.8h.5l-.2 1z"/>
</g>
<path d="M139.9 180.1v6.9" fill="none" stroke="#1f1f1f" stroke-width=".21"/>
<g fill="#1f1f1f">
<path d="M139.9 179.3l.2 .9h-.4z"/>
<path d="M139.7 186.8h.4l-.2 1z"/>
</g>
<path d="M143.5 180.1v15.7" fill="none" stroke="#1f1f1f" stroke-width=".21"/>
<g fill="#1f1f1f">
<path d="M143.5 179.3l.3 .9h-.5z"/>
<path d="M143.3 195.6h.5l-.3 1z"/>
</g>
<path d="M147.1 180.1v20.9" fill="none" stroke="#1f1f1f" stroke-width=".21"/>
<g fill="#1f1f1f">
<path d="M147.1 179.3l.3 .9h-.5z"/>
<path d="M146.9 200.8h.5l-.3 1z"/>
</g>
<path d="M128.6 208.4h.7" fill="none" stroke="#1f1f1f" stroke-width=".21"/>
<path d="M127.8 208.4l1-.2v.5z" fill="#1f1f1f"/>
<path d="M117.8 208.4h6.2M124.8 208.4h3" fill="none" stroke="#1f1f1f" stroke-width=".21"/>
<path d="M123.9 208.2l.9 .2-.9 .3z" fill="#1f1f1f"/>
<path d="M110.5 212.2h16.5" fill="none" stroke="#1f1f1f" stroke-width=".21"/>
<g fill="#1f1f1f">
<path d="M109.7 212.2l.9-.3v.5z"/>
<path d="M126.9 211.9l.9 .3-.9 .2z"/>
</g>
<path d="M136.4 181v.8" fill="none" stroke="#1f1f1f" stroke-width=".21"/>
<path d="M136.4 180.2l.3 .9h-.5z" fill="#1f1f1f"/>
<path d="M136.4 171v7.5M136.4 179.3v.9" fill="none" stroke="#1f1f1f" stroke-width=".21"/>
<path d="M136.2 178.4h.5l-.3 .9z" fill="#1f1f1f"/>
<path d="M111.4 208.4h.7" fill="none" stroke="#1f1f1f" stroke-width=".21"/>
<path d="M110.6 208.4l.9-.2v.5z" fill="#1f1f1f"/>
<path d="M99.8 208.4h8.2M108.8 208.4h1.8" fill="none" stroke="#1f1f1f" stroke-width=".21"/>
<path d="M107.9 208.2l.9 .2-.9 .3z" fill="#1f1f1f"/>
<path d="M133.4 168h5.8" fill="none" stroke="#1f1f1f" stroke-width=".21"/>
<path d="M132.7 168l.9-.2v.4z" fill="#1f1f1f"/>
<path d="M119.5 168h7.6M127.8 168h4.9" fill="none" stroke="#1f1f1f" stroke-width=".21"/>
<path d="M126.9 167.8l.9 .2-.9 .2z" fill="#1f1f1f"/>
<path d="M102.8 175.5h17.7l2.9 4" fill="none" stroke="#1f1f1f" stroke-width=".21"/>
<path d="M123.1 179.5l.4-.2 .4 .8z" fill="#1f1f1f"/>
<path d="M156.5 177.9h24.8" fill="none" stroke="#1f1f1f" stroke-width=".21"/>
<path d="M181.1 177.6l1 .3-1 .2z" fill="#1f1f1f"/>
<path d="M151.4 177.9h4.4" fill="none" stroke="#1f1f1f" stroke-width=".21"/>
<path d="M155.6 177.6l.9 .3-.9 .2z" fill="#1f1f1f"/>
<path d="M190.5 186v12.1" fill="none" stroke="#1f1f1f" stroke-width=".21"/>
<g fill="#1f1f1f">
<path d="M190.5 185.3l.3 .9h-.5z"/>
<path d="M190.3 197.9h.5l-.3 .9z"/>
</g>
<g fill="#dcdcdc">
<path d="M13 160.1h1.8v9h-1.8z" fill-rule="evenodd"/>
<path d="M103.9 160.1h1.7v9h-1.7z" fill-rule="evenodd"/>
</g>
<g fill="#9f9f9f">
<path d="M13 227.2h179v5h-179z" fill-rule="evenodd"/>
<path d="M12.9 152.6h179v5h-179z" fill-rule="evenodd"/>
</g>
<path d="M138.8 58.7h53M130 139.5h62" fill="none" stroke="#000" stroke-width=".5"/>
<path d="M106.6 144.7l.1 .3h.6l-.1-.3zM105.9 144.3l1.8-.1 .5 1.4h.3l-.5-1.4h.3a.45 .45 0 0 1 .4 .1 .45 .45 0 0 1 .2 .4l.4 1.4-.1 .2h-.7a.72 .72 0 0 1-1-.8h-.2l-.1 .8h-.7l.2-.8-.5-.1z" fill="#000"/>
<text font-size="19.6" x="44.1" y="24.9">NSH</text>
<text font-size="10.7" x="87.3" y="24.9">CONNECTOR</text>
<text font-size="6.4" x="10.1" y="65.2">NSH CONNECTOR</text>
<g font-size="5">
<text x="103.9" y="59.8">Specifications</text>
<text x="103.9" y="141">Standards</text>
<text x="10" y="290.4">1</text>
</g>
<text font-size="4.3" x="45.1" y="31.1">1.0 mm pitch/Disconnectable Crimp style connectors</text>
<text font-size="4" fill="#fff" x="15" y="231.2">Contact</text>
<g font-size="3.9">
<text x="13.4" y="103.4">1.0 mm pitch secure lock type connector.</text>
<text x="13.4" y="107.9">This low insertion force type connector</text>
<text x="13.4" y="112.4">realizes easier mating operation. The basic</text>
<text x="13.4" y="116.9">concept of the contact part of this connector</text>
<text x="13.4" y="121.4">is equivalent to the performance proven</text>
<text x="13.4" y="125.9">SHL connector.</text>
<text x="13.4" y="133.1">● Secure locking structure</text>
<text x="13.4" y="137.9">● Contact lock structure</text>
<text x="13.4" y="142.6">● Prevention of contact deformation</text>
<text x="13.4" y="147.4">● Clear engagement click sounds</text>
</g>
<text font-size="3.9" fill="#fff" x="14.9" y="156.4">PC board layout and Assembly layout</text>
<g font-size="3.2">
<text x="15.1" y="163.2">Top entry type</text>
<text x="106" y="163.2">Side entry type</text>
</g>
<g font-size="3">
<text x="103.9" y="65">• Current rating: 1.0 A AC/DC (AWG #28)</text>
<text x="103.9" y="69">• Voltage rating: 50 V AC/DC</text>
<text x="103.9" y="73">• Temperature range: -25℃ to +85℃</text>
<text x="133.8" y="77">(including temperature rise in applying</text>
<text x="134.8" y="81">electrical current)</text>
<text x="103.9" y="85">• Contact resistance: Initial value/ 30 mΩ max.</text>
<text x="134" y="89">After environmental tests/ 50 mΩ max.</text>
<text x="103.9" y="93">• Insulation resistance: 100 MΩ min.</text>
<text x="103.9" y="97">• Withstanding voltage: 500 VAC/minute</text>
<text x="103.9" y="101">• Applicable wire: Conductor size/ AWG #32 to #28</text>
<text x="128.7" y="105">Insulation O.D./ 0.4 to 0.8 mm</text>
<text x="103.9" y="110.8">* In using the products, refer to &quot;Handling Precautions for Terminals</text>
<text x="105.8" y="114.8">and Connectors&quot; described on our website (Technical documents</text>
<text x="105.8" y="118.8">of Product information page).</text>
<text x="103.9" y="122.8">* RoHS2 compliance</text>
<text x="103.9" y="126.8">* Dimensional unit: mm</text>
<text x="103.9" y="130.8">* Contact JST for details.</text>
<text x="110.8" y="146.3">Recognized E60389</text>
</g>
<g font-size="2.6">
<text x="124.1" y="269.9">Crimping</text>
<text x="124.4" y="272.9">machine</text>
<text x="172.9" y="273.3">Crimp applicator with dies</text>
</g>
<g font-size="2.5">
<text x="12.7" y="218">Note: 1. The above figure is the figure viewed from the connector mounting side.</text>
<text x="19.6" y="221">2. Tolerances are non-cumulative: ± 0.05 mm for all centers.</text>
<text x="19.6" y="224">3. The dimensions above should serve as a guideline. Contact JST for details.</text>
<text x="111" y="239.1">Model No.</text>
<text x="136.6" y="237.2">Applicable wire</text>
<text x="162.6" y="237.8">Insulation O.D.</text>
<text x="183.6" y="237.8">Q’ty/</text>
<text x="107.6" y="244.5">SSHL- 003T- P0.2</text>
<text x="135.3" y="240.8">mm</text>
<text x="148.9" y="240.8">AWG#</text>
<text x="168.3" y="240.3">(mm)</text>
<text x="184.5" y="240.3">reel</text>
<text x="136.8" y="250.1">Material and Finish</text>
<text x="104.3" y="261.3">RoHS2 compliance</text>
<text x="156.6" y="269.5">Applicator</text>
<text x="109.4" y="271.4">Contact</text>
<text x="159.7" y="273.3">Dies</text>
<text x="104" y="282">Note: Contact JST for fully automatic crimping applicator.</text>
<text x="104.7" y="277.6">SSHL-003T-P0.2</text>
</g>
<text font-size="2.4" x="134.9" y="273.3">Crimp applicator</text>
<g font-size="2.2">
<text x="124.8" y="277.4">AP-K2N</text>
<text x="137.6" y="277.4">MKS-L-10-3</text>
<text x="153.7" y="277.4">MK/SSH/L-003-02</text>
<text x="172.7" y="277.4">APLMK SSH/L003-02</text>
</g>
<g font-size="2.1" fill="#1f1f1f">
<text x="120.4" y="167.6">0.6</text>
<text x="133.9" y="167.5">1</text>
<text x="30.8" y="171">A</text>
<text x="74.9" y="170">(4.4)</text>
<text x="87.2" y="170.2">0.55</text>
<text x="33" y="175.6">1</text>
<text x="136" y="177.9" transform="rotate(-90 136 177.9)">0.3</text>
<text x="152.2" y="177.4">0.8</text>
<text x="167.8" y="177.3">(7.65)</text>
<text x="139.4" y="186.7" transform="rotate(-90 139.4 186.7)">2.8</text>
<text x="143.1" y="190.7" transform="rotate(-90 143.1 190.7)">5.7</text>
<text x="54.9" y="197.1" transform="rotate(-90 54.9 197.1)">2.8</text>
<text x="58.5" y="195.5" transform="rotate(-90 58.5 195.5)">3.9</text>
<text x="62.3" y="192.9" transform="rotate(-90 62.3 192.9)">5.6</text>
<text x="90.1" y="193.2" transform="rotate(-90 90.1 193.2)">(7.8)</text>
<text x="146.7" y="193.6" transform="rotate(-90 146.7 193.6)">7.4</text>
<text x="189.9" y="194.5" transform="rotate(-90 189.9 194.5)">(4.5)</text>
<text x="48.5" y="204.8">1</text>
<text x="100.6" y="207.8">0.6</text>
<text x="118.7" y="207.8">1</text>
<text x="116.4" y="211.7">A</text>
</g>
<g font-size="2.1">
<text x="15.3" y="175.6">0.6</text>
<text x="47.9" y="175.5">Circuit No.1</text>
<text x="103.3" y="174.8">Connector outline</text>
<text x="51.3" y="197.1" transform="rotate(-90 51.3 197.1)">0.3</text>
<text x="13" y="204.6">Connector outline</text>
<text x="34.5" y="204.7">0.6</text>
<text x="133.2" y="207.9">Circuit No.1</text>
<text x="131.4" y="244.2">0.032 to 0.08</text>
<text x="148.8" y="244.2">32 to 28</text>
<text x="166.5" y="244.2">0.4 to 0.8</text>
<text x="183.5" y="244.2">41,000</text>
<text x="32.7" y="251.9">2</text>
<text x="44.4" y="248">4.75</text>
<text x="24.7" y="255.7">0.5</text>
<text x="37.6" y="255.7">0.8</text>
<text x="55.9" y="255.7">2.35</text>
<text x="81.2" y="255.8">0.8</text>
<text x="124.8" y="255.1">Phosphor bronze, tin-plated (ref</text>
<text x="155" y="255.1">low treatment)</text>
<text x="81.2" y="259.4">0.4</text>
</g>
<g font-size="1.4" fill="#1f1f1f">
<text x="123.3" y="166.9">±0.1</text>
<text x="134.9" y="166.9">±0.1</text>
<text x="32.3" y="170.4">±0.05</text>
<text x="18.3" y="175">±0.05</text>
<text x="34.2" y="174.9">±0.05</text>
<text x="135.4" y="174.8" transform="rotate(-90 135.4 174.8)">±0.1</text>
<text x="138.8" y="183.8" transform="rotate(-90 138.8 183.8)">±0.1</text>
<text x="61.7" y="190" transform="rotate(-90 61.7 190)">±0.1</text>
<text x="142.5" y="187.7" transform="rotate(-90 142.5 187.7)">±0.1</text>
<text x="146" y="190.7" transform="rotate(-90 146 190.7)">±0.1</text>
<text x="50.7" y="194.1" transform="rotate(-90 50.7 194.1)">±0.1</text>
<text x="54.3" y="194.2" transform="rotate(-90 54.3 194.2)">±0.1</text>
<text x="57.9" y="192.5" transform="rotate(-90 57.9 192.5)">±0.1</text>
<text x="37.4" y="204.1">±0.1</text>
<text x="49.6" y="204.1">±0.1</text>
<text x="103.6" y="207.2">±0.05</text>
<text x="119.9" y="207.2">±0.05</text>
<text x="118" y="211.1">±0.05</text>
</g>
<text font-size="1.4" x="139.3" y="240.3">2</text>
<g font-size=".9">
<text x="116" y="137.2">®</text>
<text x="109" y="144.7">®</text>
</g>
</svg>
